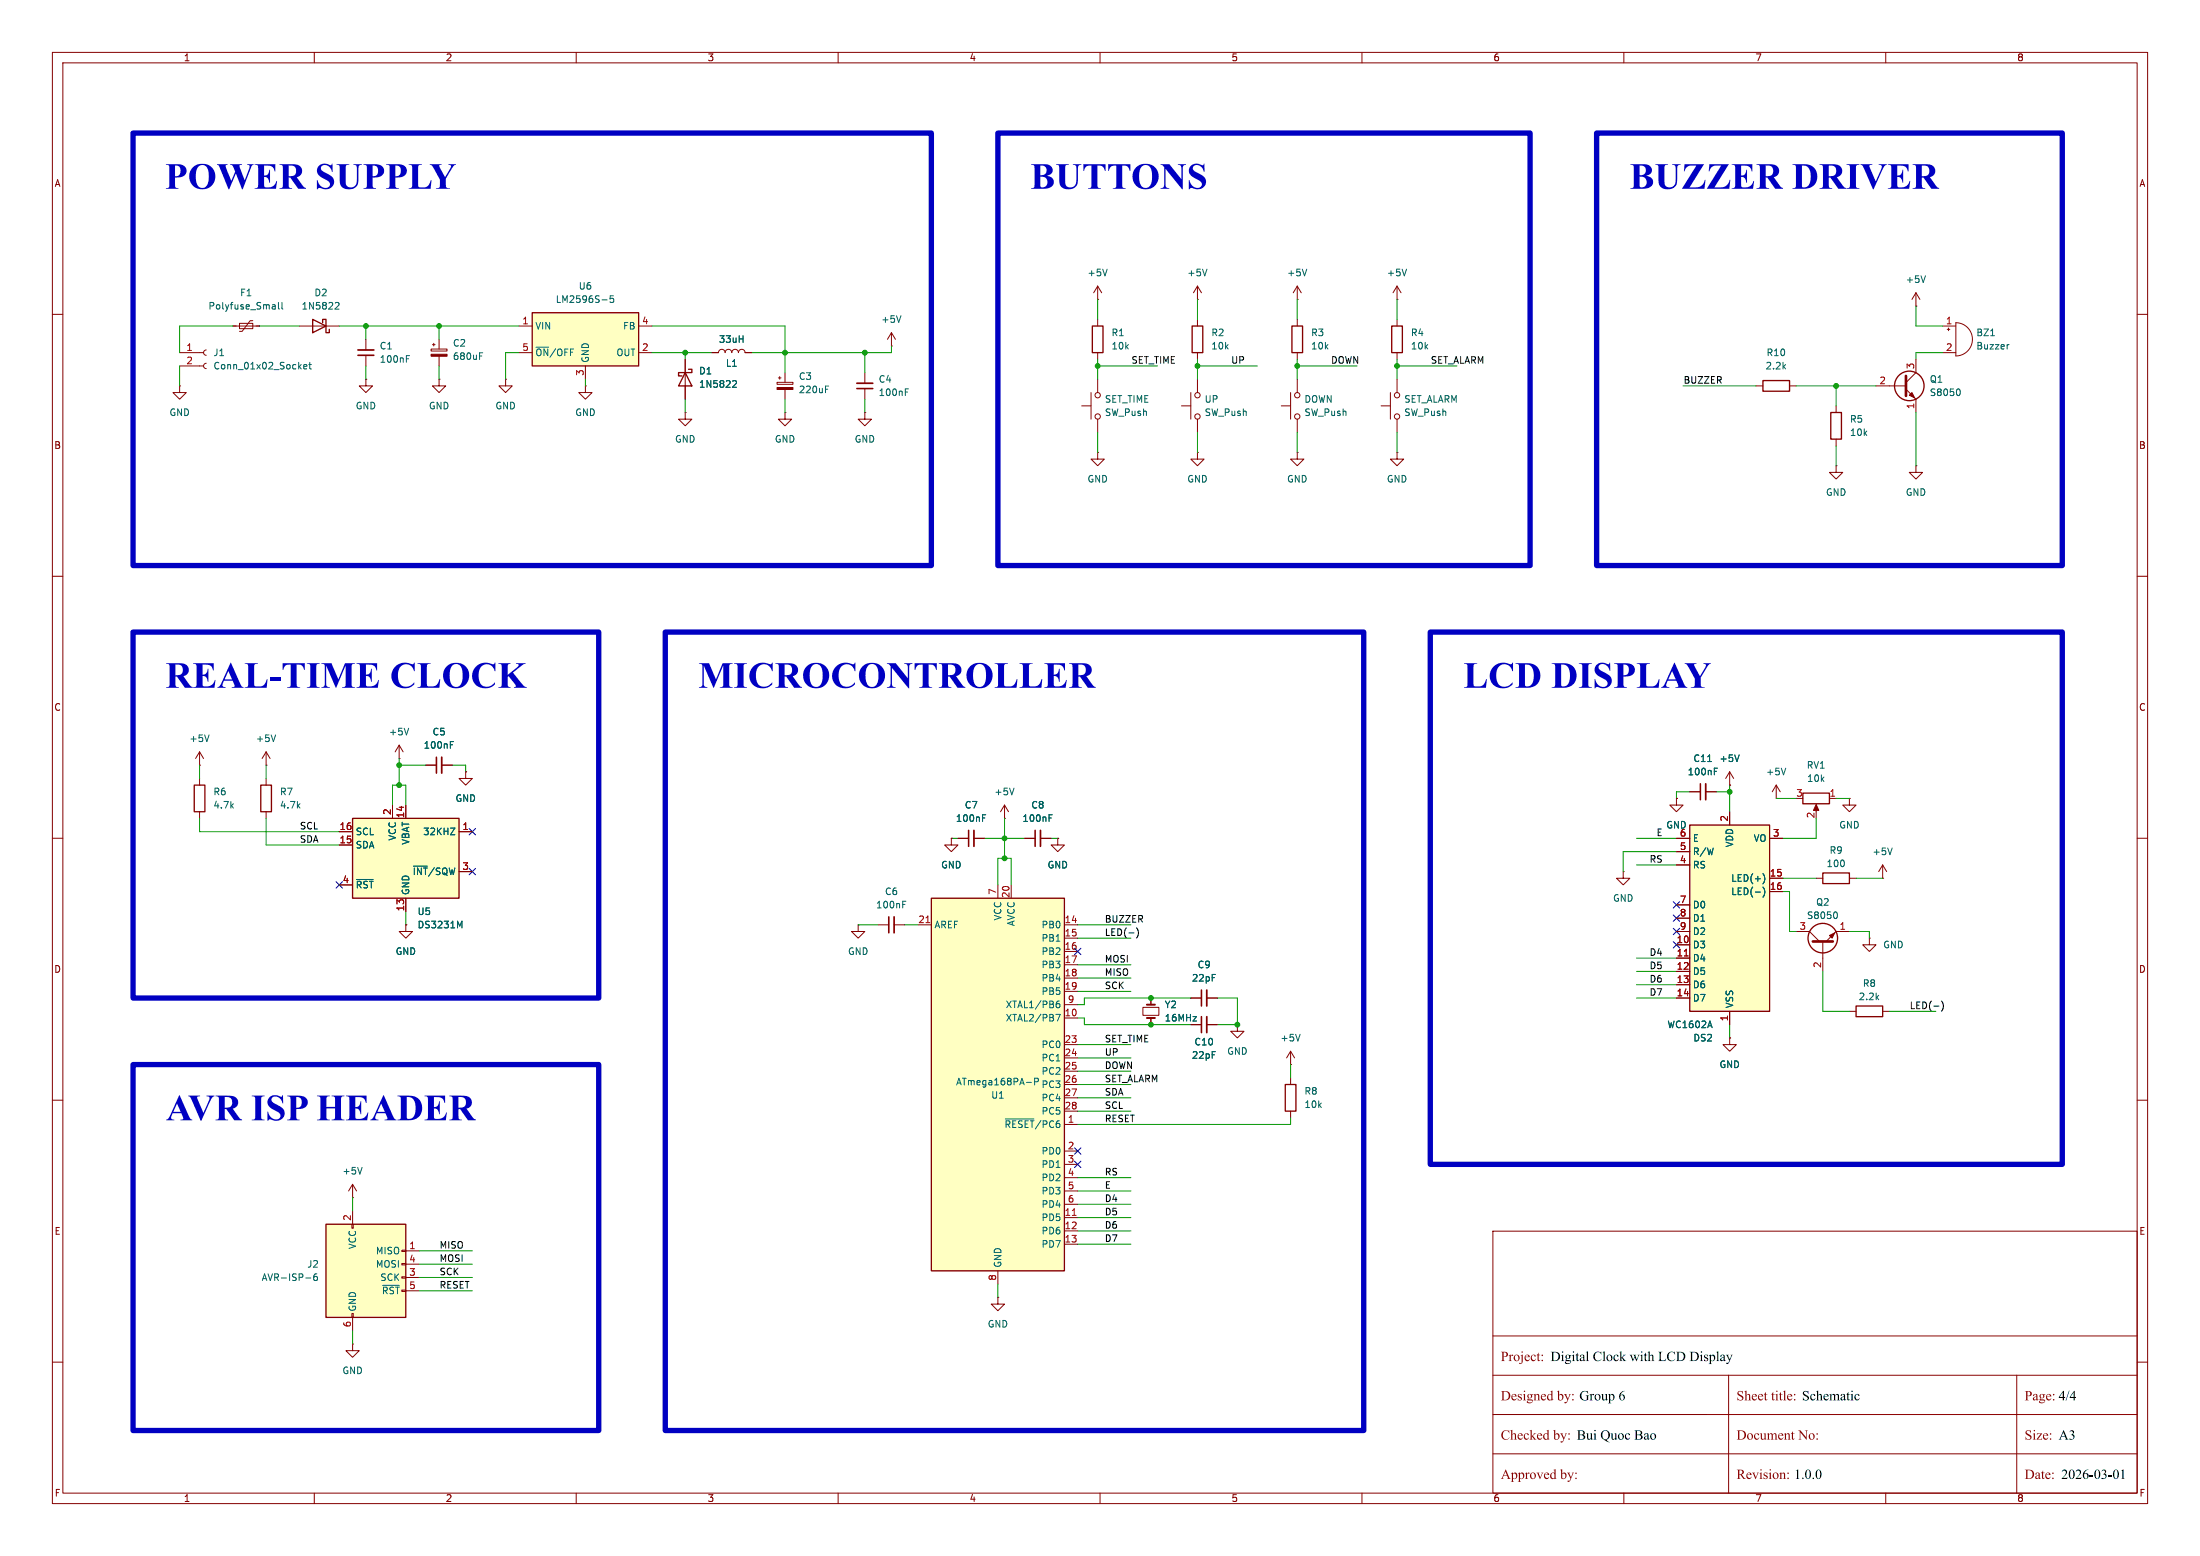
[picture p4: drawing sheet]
<svg xmlns="http://www.w3.org/2000/svg" width="420mm" height="297mm" viewBox="0 0 420 297" stroke-linecap="round" stroke-linejoin="round" font-family="sans-serif">
<g fill="none" stroke="#840000" stroke-width=".19">
<path d="M10 10h400v277h-400zM12 12h396v273h-396zM60 10v2M110 10v2M160 10v2M210 10v2M260 10v2M310 10v2M360 10v2M10 60h2M69.8 72.4v1.3h1.3l-1.3 1.2-1.2-1.2h1.2M69.8 72.4h.1"/>
<path d="M170.2 66h.1M170.2 63.5l-.8 1.3M170.2 63.5l.7 1.3M170.2 63.5v2.5M263.7 77.5h1.7M265.4 74.9v5.1M266.7 72.4v2.5M408 60h2M266.7 80v2.6M10 110h2M408 110h2M10 160h2"/>
<path d="M320 152.4v1.3h1.3l-1.3 1.2-1.2-1.2h1.2M320 152.4h.1M322.6 151.1h2M325.6 151.1h2.1M408 160h2M227.3 195.6h2.1M230.4 195.6h2M236.2 195.6v1.3h1.3l-1.3 1.2-1.3-1.2h1.3M236.2 195.6h.1M10 210h2M408 210h2M285 235h123v50h-123z"/>
<path d="M285 255h123M10 260h2M285 277.5h123M285 270h123M285 262.5h123M330 262.5v22.5M385 262.5v22.5M408 260h2M60 285v2M110 285v2M160 285v2M210 285v2"/>
<path d="M260 285v2M310 285v2M360 285v2"/>
<circle cx="266.7" cy="75.4" r=".51"/>
<circle cx="266.7" cy="79.5" r=".51"/>
</g>
<path d="M172 60.3l-.4 1.2M326 145.4h.7M327.3 147.2h.4M327.3 146.6h.6" fill="none" stroke="#006464" stroke-width=".19"/>
<path d="M324.6 149.6v3.1M229.4 194.1v3" fill="none" stroke="#840000" stroke-width=".3"/>
<path d="M325.6 149.6v3.1M230.4 194.1v3" fill="none" stroke="#840000" stroke-width=".33"/>
<path d="M101.6 59.7h20.3v10.2h-20.3z" fill="#ffffc2"/>
<path d="M101.6 59.7h20.3v10.2h-20.3z" fill="none" stroke="#840000" stroke-width=".25"/>
<path d="M99.1 62.2h2.5M99.1 67.3h2.5M111.8 69.9v2.5M121.9 62.2h2.6M121.9 67.3h2.6M309.9 166.4v1.2h1.2l-1.2 1.3-1.3-1.3h1.3M309.9 166.4h.1" fill="none" stroke="#840000" stroke-width=".19"/>
<path d="M114.9 57.2h1M117.1 56.5h-.6l-.1 .6 .2-.2 .5 .1 .1 .2-.1 .4-.2 .1-.5-.1" fill="none" stroke="#006464" stroke-width=".19"/>
<path d="M322.6 157.5h15.2v35.5h-15.2z" fill="#ffffc2"/>
<g fill="none" stroke="#840000" stroke-width=".25">
<path d="M130.8 71.1l1.3 2.6h-2.6zM131.4 70.5h.7v.6h-2.6v.7h.7M246.6 62.2h2.1v5.1h-2.1zM265.7 62.2h2v5.1h-2zM336.5 72.6h5.1v2.1h-5.1zM349.5 78.7h2v5.1h-2zM322.6 157.5h15.2v35.5h-15.2zM348 166.6h5.1v2.1h-5.1zM354.3 192h5.1v2.1h-5.1zM245.4 207h2v5.1h-2z"/>
<circle cx="364.5" cy="73.7" r="2.82"/>
<circle cx="348" cy="179.1" r="2.82"/>
</g>
<g fill="none" stroke="#840000" stroke-width=".19">
<path d="M209.5 57.2h.1M209.5 54.6l-.7 1.3M209.5 54.6l.8 1.3M209.5 54.6v2.6M228.6 57.2h.1M228.6 54.6l-.8 1.3M228.6 54.6l.8 1.3M228.6 54.6v2.6M247.6 57.2h.1M247.6 54.6v2.6M247.6 54.6l-.7 1.3M247.6 54.6l.8 1.3"/>
<path d="M266.7 57.2h.1M266.7 54.6v2.6M266.7 54.6l-.8 1.3M266.7 54.6l.8 1.3M365.8 58.4h.1M365.8 55.9l-.8 1.3M365.8 55.9l.7 1.3M365.8 55.9v2.5M34.3 73.7v1.2h1.3l-1.3 1.3-1.3-1.3h1.3M34.3 73.7h.1M83.8 72.4v1.3h1.3l-1.3 1.2-1.3-1.2h1.3M83.8 72.4h.1"/>
<path d="M96.5 72.4v1.3h1.3l-1.3 1.2-1.3-1.2h1.3M96.5 72.4h.1M111.8 73.7v1.2h1.2l-1.2 1.3-1.3-1.3h1.3M111.8 73.7h.1M130.8 78.7v1.3h1.3l-1.3 1.3-1.3-1.3h1.3M130.8 78.7h.1M130.8 68.6v7.6M148.3 73h3.1v.4h-3.1zM148.6 72.1h.5M148.8 71.9v.5M149.9 78.7v1.3h1.2l-1.2 1.3-1.3-1.3h1.3M149.9 78.7h.1"/>
<path d="M149.9 71.1v1.9M149.9 74.3v1.9M165.1 78.7v1.3h1.3l-1.3 1.3-1.3-1.3h1.3M165.1 78.7h.1M165.1 71.1v2.1M165.1 74.2v2M244.6 77.5h1.8M246.4 74.9v5.1M247.6 61v1.2M247.6 67.3v1.3M247.6 72.4v2.5M266.7 61v1.2"/>
<path d="M266.7 67.3v1.3M335.3 73.7h1.2M341.6 73.7h1.3M350.5 77.5v1.2M358.1 73.7h5.8M363.9 74.3l1.9 1.9v2.5M365.8 68.6v2.5l-1.9 1.9M370.8 62.2h2.6M370.8 67.3h2.6M371.7 62.9h.5M372 62.6v.5M373.4 61.6a3.2 3.2 0 0 1 3.1 3.2 3.2 3.2 0 0 1-3.1 3.1z"/>
<path d="M247.6 86.4v1.2h1.3l-1.3 1.3-1.2-1.3h1.2M247.6 86.4h.1M247.6 80v2.6M266.7 86.4v1.2h1.3l-1.3 1.3-1.3-1.3h1.3M266.7 86.4h.1M350.5 88.9v1.3h1.3l-1.3 1.2-1.3-1.2h1.3M350.5 88.9h.1M350.5 83.8v1.3M365.8 88.9v1.3h1.2l-1.2 1.2-1.3-1.2h1.3M365.8 88.9h.1M81.3 146.1h2M84.3 146.1h2.1"/>
<path d="M88.9 147.3v1.3h1.3l-1.3 1.3-1.3-1.3h1.3M88.9 147.3h.1M330.2 154.9v2.6M77.5 176.5v1.3h1.2l-1.2 1.3-1.3-1.3h1.3M77.5 176.5h.1M163.8 176.5v1.3h1.3l-1.3 1.3-1.2-1.3h1.2M163.8 176.5h.1M167.6 176.5h2.1M170.7 176.5h2M181.6 160v1.3h1.3l-1.3 1.3-1.3-1.3h1.3M181.6 160h.1M182.9 160h2"/>
<path d="M185.9 160h2.1M201.9 160v1.3h1.3l-1.3 1.3-1.2-1.3h1.2M201.9 160h.1M320 160h2.6M320 162.6h2.6M320 165.1h2.6M320 172.7h2.6M320 175.3h2.6M320 177.8h2.6M337.8 160h2.6M337.8 167.6h2.6M337.8 170.2h2.6"/>
<path d="M342.9 177.8h2.5l1.9 1.9M346.7 167.6h1.3M348 179.7v5.7M353.1 177.8h-2.6l-1.9 1.9M353.1 167.6h1.2M356.9 179.1v1.2h1.2l-1.2 1.3-1.3-1.3h1.3M356.9 179.1h.1M359.4 167.6h.1M359.4 165.1l-.8 1.3M359.4 165.1l.8 1.3M359.4 165.1v2.5M218.2 192.3h3v1.5h-3z"/>
<path d="M219.7 190.5v1.3M219.7 194.3v1.3M227.3 190.5h2.1M230.4 190.5h2M320 180.3h2.6M320 182.9h2.6M320 185.4h2.6M320 188h2.6M320 190.5h2.6M330.2 193v2.6M353.1 193h1.2M359.4 193h1.3"/>
<path d="M246.4 203.2h.1M246.4 200.7l-.8 1.2M246.4 200.7l.7 1.2M246.4 200.7v2.5M246.4 205.7v1.3M246.4 212.1v1.3"/>
<circle cx="247.7" cy="75.4" r=".51"/>
<circle cx="247.7" cy="79.5" r=".51"/>
</g>
<path d="M321.6 182.5h.7" fill="none" stroke="#a90000" stroke-width=".19"/>
<g fill="none" stroke="#006464" stroke-width=".19">
<path d="M211.4 51.4l-.5 1.2M230.4 51.4l-.4 1.2M249.5 51.4l-.5 1.2M268.5 51.4l-.4 1.2M367.6 52.6l-.4 1.3M140.1 72.7h.4l.1 .3-.8 .9h.8M157.6 74.3h.4M157.6 73.7h.6M172.8 74.8h.5M172.8 74.2h.6M373.9 74.2a.79 .79 0 0 1 0 1.3M380 64.1h.7"/>
<path d="M383.5 65.8h-.2M86 142.2h.4M86 141.5h.6M187.6 156.1h.4M187.6 155.5h.6M172.3 172.6h.5M172.3 172h.6M336.5 166.8a1.46 1.46 0 0 1 0 1.9M336.5 169.3a1.46 1.46 0 0 1 0 1.9M350.5 174.1a.79 .79 0 0 1 0 1.2M361.2 161.9l-.4 1.2M248.2 197.4l-.4 1.3"/>
</g>
<path d="M363.9 71.8v3.8M346.1 179.7h3.8" fill="none" stroke="#840000" stroke-width=".51"/>
<g fill="#840000" stroke="#840000" stroke-width=".19">
<path d="M349.2 178.6l1.1-.5-.5 1z"/>
<path d="M364.5 75.4l.5-.5 .5 1z"/>
<path d="M148.3 74h3.1v.3h-3.1z"/>
</g>
<path d="M163.6 74.2h3M83.3 144.5v3.1M184.9 158.5v3M169.7 175v3.1M229.4 189v3" fill="none" stroke="#840000" stroke-width=".3"/>
<path d="M163.6 73.2h3M84.3 144.5v3.1M185.9 158.5v3M170.7 175v3.1M230.4 189v3" fill="none" stroke="#840000" stroke-width=".33"/>
<path d="M218.9 194.3h1.6M218.9 191.8h1.6" fill="none" stroke="#840000" stroke-width=".38"/>
<path d="M177.8 171.5h25.4v71.1h-25.4z" fill="#ffffc2"/>
<path d="M208.5 62.2h2.1v5.1h-2.1zM37.1 149.9h2v5h-2zM177.8 171.5h25.4v71.1h-25.4z" fill="none" stroke="#840000" stroke-width=".25"/>
<g fill="none" stroke="#840000" stroke-width=".19">
<path d="M209.5 61v1.2M209.5 67.3v1.3M38.1 146.1h.1M38.1 143.5l-.8 1.3M38.1 143.5l.8 1.3M38.1 143.5v2.6M38.1 148.6v1.3M38.1 154.9v1.3M175.3 176.5h2.5M190.5 168.9v2.6M193 168.9v2.6M203.2 176.5h2.5"/>
<path d="M203.2 179.1h2.5M203.2 181.6h2.5M203.2 184.2h2.5M203.2 186.7h2.5M203.2 189.2h2.5M203.2 191.8h2.5M203.2 194.3h2.5M203.2 199.4h2.5M203.2 201.9h2.5M203.2 204.5h2.5M203.2 207h2.5M203.2 209.6h2.5"/>
<path d="M203.2 212.1h2.5M203.2 214.6h2.5M203.2 219.7h2.5M203.2 222.2h2.5M203.2 224.8h2.5M203.2 227.3h2.5M203.2 229.9h2.5M203.2 232.4h2.5M203.2 234.9h2.5M203.2 237.5h2.5M67.3 256.5v1.3h1.3l-1.3 1.3-1.3-1.3h1.3M67.3 256.5h.1"/>
<path d="M190.5 247.6v1.3h1.3l-1.3 1.3-1.3-1.3h1.3M190.5 247.6h.1M190.5 242.6v2.5"/>
</g>
<path d="M176.8 176.1h.7M204.7 232h.7" fill="none" stroke="#a90000" stroke-width=".19"/>
<path d="M39.9 140.3l-.4 1.2M201.6 193.6h.8l-.5 1.3M201.7 191.7l.4-.1 .2 .2-.1 .5h-.3l-.2-.1M202.2 191.1h-.3l-.2 .3M191.9 213.6h5.5M195.9 206.6h1M197.5 206.5l.6-.1 .1-.2v-.3l-.7-.1v1.3" fill="none" stroke="#006464" stroke-width=".19"/>
<path d="M62.2 233.7h15.3v17.8h-15.3z" fill="#ffffc2"/>
<g fill="none" stroke="#840000" stroke-width=".19">
<path d="M206.5 77.5h1.8M208.3 74.9v5.1M209.5 72.4v2.5M225.6 77.5h1.7M227.3 74.9v5.1M228.6 61v1.2M228.6 67.3v1.3M228.6 72.4v2.5M209.5 86.4v1.2h1.3l-1.3 1.3-1.2-1.3h1.2M209.5 86.4h.1M209.5 80v2.6M228.6 86.4v1.2h1.3l-1.3 1.3-1.3-1.3h1.3"/>
<path d="M228.6 86.4h.1M228.6 80v2.6M50.8 146.1h.1M50.8 143.5l-.8 1.3M50.8 143.5l.8 1.3M50.8 143.5v2.6M76.2 144.8h.1M76.2 142.2l-.8 1.3M76.2 142.2l.8 1.3M76.2 142.2v2.6M191.8 156.2h.1M191.8 153.7l-.8 1.2"/>
<path d="M191.8 153.7l.7 1.2M191.8 153.7v2.5M339.1 152.4h.1M339.1 149.9l-.8 1.2M339.1 149.9l.8 1.2M339.1 149.9v2.5M195.6 160h2M198.6 160h2.1M330.2 198.1v1.3h1.3l-1.3 1.3-1.3-1.3h1.3M330.2 198.1h.1M67.2 233.7h.2v.7h-.2zM67.3 228.6h.1"/>
<path d="M67.3 226.1v2.5M67.3 231.1v2.6M67.3 226.1l-.8 1.2M67.3 226.1l.8 1.2M76.7 238.6h.8v.3h-.8zM77.5 238.8h2.5M67.2 250.7h.2v.8h-.2zM67.3 251.5v2.5M76.7 241.2h.8v.2h-.8zM76.7 243.7h.8v.3h-.8zM77.5 241.3h2.5M77.5 243.8h2.5"/>
<path d="M77.5 246.4h2.5"/>
<circle cx="209.6" cy="75.4" r=".51"/>
<circle cx="209.6" cy="79.5" r=".51"/>
<circle cx="228.6" cy="75.4" r=".51"/>
<circle cx="228.6" cy="79.5" r=".51"/>
</g>
<path d="M227.6 62.2h2v5.1h-2zM62.2 233.7h15.3v17.8h-15.3z" fill="none" stroke="#840000" stroke-width=".25"/>
<path d="M78 139l-.4 1.3M52.6 140.3l-.4 1.2M193.6 150.4l-.4 1.3M200.3 156.1h.4M200.3 155.5h.6M340.9 146.6l-.4 1.3M69.1 222.8l-.4 1.3M58.4 243.9h.9M60.5 243.1l-.4 .1a.86 .86 0 0 0 0 1.2l.4-.1 .1-.4-.2-.3h-.3l-.2 .3M73 245.3h3.2" fill="none" stroke="#006464" stroke-width=".19"/>
<path d="M197.6 158.5v3" fill="none" stroke="#840000" stroke-width=".3"/>
<path d="M198.6 158.5v3" fill="none" stroke="#840000" stroke-width=".33"/>
<path d="M67.3 156.2h20.3v15.3h-20.3z" fill="#ffffc2"/>
<path d="M59.7 61l2.5 1.2-2.5 1.3zM61.6 61.6v-.6h.6v2.5h.7v-.6M49.8 149.9h2v5h-2zM67.3 156.2h20.3v15.3h-20.3zM344.2 151.4h5v2h-5z" fill="none" stroke="#840000" stroke-width=".25"/>
<g fill="none" stroke="#840000" stroke-width=".19">
<path d="M34.3 67.3h4.6M34.3 69.9h4.6M39.4 66.8l-.4 .2-.1 .3 .1 .4 .4 .1M39.4 69.3l-.4 .2-.1 .4 .1 .3 .4 .2M44.4 62.2h5.1M45.7 61.7h2.6v1h-2.6zM48.3 61.2h-.5l-1.6 2h-.5M57.1 62.2h7.7M69.8 64.8v2M69.8 67.8v2.1M82.3 66.6h3v.4h-3zM82.5 65.8h.6"/>
<path d="M82.8 65.5v.5M83.8 64.8v1.8M83.8 68v1.9M135.9 67.3h1.3a.64 .64 0 0 1 .6-.6 .64 .64 0 0 1 .6 .6 .64 .64 0 0 1 .7-.6 .64 .64 0 0 1 .6 .6 .64 .64 0 0 1 .6-.6 .64 .64 0 0 1 .7 .6 .64 .64 0 0 1 .6-.6 .64 .64 0 0 1 .6 .6h1.3M50.8 148.6v1.3M50.8 154.9v1.3M64.8 158.8h2.5M74.9 153.7v2.5M77.5 153.7v2.5M87.6 158.8h2.6M330.2 149.9h.1M330.2 147.3l-.8 1.3"/>
<path d="M330.2 147.3l.8 1.3M330.2 147.3v2.6M346.7 153.9v1M349.2 152.4h1.3M353.1 152.4v1.3h1.2l-1.2 1.2-1.3-1.2h1.3M353.1 152.4h.1M64.8 161.3h2.5M64.8 168.9h2.5M77.5 171.5v2.5M87.6 166.4h2.6"/>
</g>
<g fill="none" stroke="#006464" stroke-width=".19">
<path d="M52.4 58.2l.2 .1v.7M52.6 58.9l-.5 .1M52.6 58.5h-.5M53.2 57.7v1.1l.1 .2M53.8 57.7v1.1l.2 .2M64.2 57.7l.4 .1 .1 .3-.8 .9h.8M58 70l.6-.1-.1-.3h-.3l-.2 .2v.6h.5M59 69.6h.4M59.1 69.2v1l.3 .2M77.6 68.5h.4M77.6 67.9h.6M91.6 67.9h.4"/>
<path d="M91.6 67.3h.6M86 158.1h.8l-.8 1.2h.8M332 144.1l-.4 1.3M68 167.9h3.2M87.8 176.7l.4-.9v1.3"/>
</g>
<path d="M68.3 67.8h3.1" fill="none" stroke="#840000" stroke-width=".3"/>
<path d="M68.3 66.8h3.1" fill="none" stroke="#840000" stroke-width=".33"/>
<g fill="#840000" stroke="#840000" stroke-width=".19">
<path d="M82.3 67.6h3v.4h-3z"/>
<path d="M346.7 153.5l.5 1.2h-1z"/>
</g>
<path d="M217 177.1a1.46 1.46 0 0 1 0 1.9M370.6 191.1a1.46 1.46 0 0 1 0 1.9" fill="none" stroke="#0f0f0f" stroke-width=".19"/>
<g fill="none" stroke="#009600" stroke-width=".19">
<path d="M209.5 57.2v3.8M228.6 57.2v3.8M247.6 57.2v3.8M266.7 57.2v3.8M365.8 58.4v3.8h5M34.3 69.9v3.8M44.4 62.2h-10.1v5.1M49.5 62.2h7.6M64.8 62.2h34.3M69.8 62.2v2.6M69.8 69.9v2.5M83.8 62.2v2.6"/>
<path d="M83.8 69.9v2.5M99.1 67.3h-2.6v5.1M111.8 72.4v1.3M124.5 62.2h25.4v8.9M124.5 67.3h11.4M130.8 67.3v1.3M130.8 76.2v2.5M149.9 76.2v2.5M165.1 67.3v3.8M165.1 76.2v2.5M170.2 66v1.3h-26.7M209.5 69.9h11.5"/>
<path d="M209.5 68.6v3.8M228.6 69.9h11.4M228.6 68.6v3.8M247.6 68.6v3.8M247.6 69.9h11.5M266.7 68.6v3.8M266.7 69.9h11.4M321.3 73.7h14M342.9 73.7h15.2M350.5 73.7v3.8M365.8 78.7v10.2M370.8 67.3h-5v1.3"/>
<path d="M209.5 82.6v3.8M228.6 82.6v3.8M247.6 82.6v3.8M266.7 82.6v3.8M350.5 85.1v3.8M38.1 146.1v2.5M38.1 156.2v2.6h26.7M50.8 146.1v2.5M50.8 156.2v5.1h14M74.9 153.7v-3.8h2.6v3.8M76.2 146.1h5.1M76.2 144.8v5.1"/>
<path d="M86.4 146.1h2.5v1.2M191.8 156.2v7.6M322.6 151.1h-2.6v1.3M327.7 151.1h2.5M330.2 149.9v5M339.1 152.4h3.8M346.7 156.2v3.8h-6.3M350.5 152.4h2.6M77.5 174v2.5M163.8 176.5h3.8M172.7 176.5h2.6M181.6 160h1.3"/>
<path d="M188 160h7.6M190.5 168.9v-5.1h2.5v5.1M200.7 160h1.2M205.7 176.5h10.2M205.7 179.1h10.2M312.4 160h7.6M312.4 165.1h7.6M320 162.6h-10.1v3.8M340.4 170.2h1.2v7.6h1.3M340.4 167.6h6.3M353.1 177.8h3.8v1.3M354.3 167.6h5.1"/>
<path d="M205.7 199.4h10.2M205.7 194.3h1.3v1.3h20.3M205.7 189.2h10.2M205.7 186.7h10.2M205.7 184.2h10.2M227.3 190.5h-20.3v1.3h-1.3M232.4 190.5h3.8v5.1h-3.8M312.4 190.5h7.6M312.4 188h7.6M312.4 182.9h7.6M312.4 185.4h7.6M330.2 195.6v2.5"/>
<path d="M348 185.4v7.6h5.1M360.7 193h8.9M205.7 204.5h10.2M205.7 201.9h10.2M205.7 212.1h10.2M205.7 209.6h10.2M205.7 207h10.2M246.4 213.4v1.2h-40.7M246.4 203.2v2.5M67.3 228.6v2.5M80 238.8h10.2M205.7 224.8h10.2"/>
<path d="M205.7 227.3h10.2M205.7 237.5h10.2M205.7 229.9h10.2M205.7 234.9h10.2M205.7 232.4h10.2M67.3 254v2.5M80 243.8h10.2M80 246.4h10.2M80 241.3h10.2M190.5 245.1v2.5"/>
</g>
<g fill="none" stroke="#000084" stroke-width=".19">
<path d="M89.6 158.1l1.2 1.3M90.8 158.1l-1.2 1.3M64.2 168.3l1.2 1.2M65.4 168.3l-1.2 1.2M89.6 165.8l1.2 1.2M90.8 165.8l-1.2 1.2M319.4 172.1l1.2 1.2M319.4 174.7l1.2 1.2M319.4 177.2l1.2 1.2M319.4 179.7l1.2 1.2M320.6 172.1l-1.2 1.2M320.6 174.7l-1.2 1.2"/>
<path d="M320.6 177.2l-1.2 1.2M320.6 179.7l-1.2 1.2M205.1 181l1.2 1.2M206.3 181l-1.2 1.2M205.1 219.1l1.2 1.2M206.3 219.1l-1.2 1.2M205.1 221.6l1.2 1.3M206.3 221.6l-1.2 1.3"/>
</g>
<path d="M204.1 126.6h2.8a1.26 1.26 0 0 1 1.5 1 1.26 1.26 0 0 1-1 1.5l1.1 1.6 .3 .3 .4 .1v.2h-1.5l-1.5-2.2h-.3v1.7l.1 .2 .5 .2v.1h-2.4v-.1l.6-.3 .1-2h1.1a1.09 1.09 0 0 0 1.4-1 1.09 1.09 0 0 0-1.4-1.1v2.1h-1.1l-.1-2-.6-.2z" fill="#0000c2"/>
<path d="M25.4 25.4h152.4v82.6h-152.4zM190.5 25.4h101.6v82.6h-101.6zM304.8 25.4h88.9v82.6h-88.9zM25.4 120.7h88.9v69.8h-88.9zM127 120.7h133.3v152.3h-133.3zM273 120.7h120.7v101.5h-120.7zM25.4 203.2h88.9v69.8h-88.9z" fill="none" stroke="#0000c2" stroke-width="1"/>
<g fill="none" stroke="#006464" stroke-width=".19">
<path d="M140.1 72.7h.4l.1 .3-.8 .9h.8M86 142.2h.4M86 141.5h.6M86 158.1h.8l-.8 1.2h.8M187.6 156.1h.4M187.6 155.5h.6M200.3 156.1h.4M200.3 155.5h.6M326 145.4h.7M327.3 147.2h.4M327.3 146.6h.6M332 144.1l-.4 1.3"/>
<path d="M68 167.9h3.2M87.8 176.7l.4-.9v1.3M336.5 166.8a1.46 1.46 0 0 1 0 1.9M336.5 169.3a1.46 1.46 0 0 1 0 1.9"/>
</g>
<g fill="none" stroke="#840000" stroke-width=".19">
<path d="M130.8 68.6v2.5M130.8 73.7v2.5M135.9 67.3h1.3M142.2 67.3h1.3M64.8 158.8h2.5M74.9 153.7v2.5M77.5 153.7v2.5M81.3 146.1h2M84.3 146.1h2.1M87.6 158.8h2.6M88.9 147.3h.1M320 152.4h.1"/>
<path d="M322.6 151.1h2M325.6 151.1h2.1M330.2 149.9h.1M330.2 154.9v2.6M64.8 161.3h2.5M64.8 168.9h2.5M77.5 176.5h.1M77.5 171.5v2.5M87.6 166.4h2.6M181.6 160h.1M182.9 160h2M185.9 160h2.1"/>
<path d="M195.6 160h2M198.6 160h2.1M201.9 160h.1M320 160h2.6M320 162.6h2.6M320 165.1h2.6M320 172.7h2.6M320 175.3h2.6M320 177.8h2.6M337.8 160h2.6M337.8 167.6h2.6M337.8 170.2h2.6"/>
<path d="M219.7 190.5v1.3M219.7 194.3v1.3M227.3 195.6h2.1M227.3 190.5h2.1M230.4 195.6h2M230.4 190.5h2M320 190.5h2.6M320 180.3h2.6M320 182.9h2.6M320 185.4h2.6M320 188h2.6M330.2 198.1h.1"/>
<path d="M330.2 193v2.6"/>
</g>
<path d="M321.6 182.5h.7" fill="none" stroke="#a90000" stroke-width=".19"/>
<g fill="#009600" stroke="#009600" stroke-width=".19">
<circle cx="266.7" cy="69.9" r=".46"/>
<circle cx="350.5" cy="73.7" r=".46"/>
<circle cx="247.6" cy="69.9" r=".46"/>
<circle cx="209.5" cy="69.9" r=".46"/>
<circle cx="228.6" cy="69.9" r=".46"/>
<circle cx="236.2" cy="195.6" r=".46"/>
<circle cx="191.8" cy="160" r=".46"/>
<circle cx="219.7" cy="195.6" r=".46"/>
<circle cx="219.7" cy="190.5" r=".46"/>
<circle cx="330.2" cy="151.1" r=".46"/>
<circle cx="130.8" cy="67.3" r=".46"/>
<circle cx="191.8" cy="163.8" r=".46"/>
<circle cx="149.9" cy="67.3" r=".46"/>
<circle cx="165.1" cy="67.3" r=".46"/>
<circle cx="76.2" cy="149.9" r=".46"/>
<circle cx="76.2" cy="146.1" r=".46"/>
<circle cx="69.8" cy="62.2" r=".46"/>
<circle cx="83.8" cy="62.2" r=".46"/>
</g>
<g font-size="7.1" fill="#0000c2">
<text x="31.5" y="37.9">POWER SUPPLY</text>
<text x="196.7" y="37.9">BUTTONS</text>
<text x="311.1" y="37.9">BUZZER DRIVER</text>
<text x="31.6" y="133.1">REAL-TIME CLOCK</text>
<text x="133.3" y="133.1">MICROCONTROLLER</text>
<text x="279.4" y="133.1">LCD DISPLAY</text>
<text x="31.7" y="215.7">AVR ISPHEADER</text>
</g>
<g font-size="2.7">
<text x="286.5" y="260.5">Project: Digital Clockwith LCD Display</text>
<text x="286.5" y="268">Designedby: Group6</text>
<text x="331.5" y="268">Sheettitle: Schematic</text>
<text x="386.5" y="268">Page:4/4</text>
<text x="286.5" y="275.5">Checkedby: Bui QuocBao</text>
<text x="386.5" y="275.5">Size: A3</text>
<text x="331.5" y="283">Revision:1.0.0</text>
<text x="386.5" y="283">Date: 2026-03-01</text>
</g>
<g font-size="2.7" fill="#840000">
<text x="331.5" y="275.5">DocumentNo:</text>
<text x="286.5" y="283">Approvedby:</text>
</g>
<g font-size="1.8" fill="#840000">
<text x="35" y="11.9">1</text>
<text x="85" y="11.9">2</text>
<text x="135" y="11.9">3</text>
<text x="185" y="11.9">4</text>
<text x="235" y="11.9">5</text>
<text x="285" y="11.9">6</text>
<text x="335" y="11.9">7</text>
<text x="385" y="11.9">8</text>
<text x="10.3" y="35.9">A</text>
<text x="408.3" y="35.9">A</text>
<text x="10.3" y="85.9">B</text>
<text x="408.2" y="85.9">B</text>
<text x="10.3" y="135.9">C</text>
<text x="408.2" y="135.9">C</text>
<text x="10.3" y="185.9">D</text>
<text x="408.2" y="185.9">D</text>
<text x="10.3" y="235.9">E</text>
<text x="408.3" y="235.9">E</text>
<text x="10.3" y="285.9">F</text>
<text x="35" y="286.9">1</text>
<text x="85" y="286.9">2</text>
<text x="135" y="286.9">3</text>
<text x="185" y="286.9">4</text>
<text x="235" y="286.9">5</text>
<text x="285" y="286.9">6</text>
<text x="335" y="286.9">7</text>
<text x="385" y="286.9">8</text>
<text x="408.3" y="285.9">F</text>
</g>
<g font-size="1.8" fill="#006464">
<text x="207.5" y="52.9">+5V</text>
<text x="226.6" y="52.9">+5V</text>
<text x="245.6" y="52.9">+5V</text>
<text x="264.7" y="52.9">+5V</text>
<text x="39.7" y="59.3">Polyfuse_Small</text>
<text x="45.7" y="56.7">F1</text>
<text x="57.5" y="59.3">1N5822</text>
<text x="59.9" y="56.7">D2</text>
<text x="106" y="58">LM2596S-5</text>
<text x="110.4" y="55.5">U6</text>
<text x="363.7" y="54.2">+5V</text>
<text x="102.1" y="63.1">VIN</text>
<text x="118.9" y="63.1">FB</text>
<text x="137.1" y="65.6">33uH</text>
<text x="168.1" y="61.8">+5V</text>
<text x="212.1" y="64.4">R1</text>
<text x="231.1" y="64.4">R2</text>
<text x="250.2" y="64.4">R3</text>
<text x="269.2" y="64.4">R4</text>
<text x="377.2" y="64.4">BZ1</text>
<text x="40.6" y="68.2">J1</text>
<text x="40.6" y="70.7">Conn_01x02_Socket</text>
<text x="72.4" y="66.9">C1</text>
<text x="72.4" y="69.4">100nF</text>
<text x="86.4" y="66.4">C2</text>
<text x="86.4" y="68.9">680uF</text>
<text x="102.1" y="68.2">~{ON}/OFF</text>
<text x="112.6" y="69.3" transform="rotate(-90 112.6 69.3)">GND</text>
<text x="117.6" y="68.2">OUT</text>
<text x="133.4" y="71.7">D1</text>
<text x="138.5" y="70.2">L1</text>
<text x="212.1" y="66.9">10k</text>
<text x="231.1" y="66.9">10k</text>
<text x="250.2" y="66.9">10k</text>
<text x="269.2" y="66.9">10k</text>
<text x="337" y="70.7">2.2k</text>
<text x="337.1" y="68.2">R10</text>
<text x="377.2" y="66.9">Buzzer</text>
<text x="133.4" y="74.2">1N5822</text>
<text x="152.4" y="72.7">C3</text>
<text x="152.4" y="75.2">220uF</text>
<text x="167.6" y="73.2">C4</text>
<text x="167.6" y="75.8">100nF</text>
<text x="210.8" y="77.1">SET_TIME</text>
<text x="229.9" y="77.1">UP</text>
<text x="248.9" y="77.1">DOWN</text>
<text x="268" y="77.1">SET_ALARM</text>
<text x="368.3" y="75.8">S8050</text>
<text x="368.3" y="73.3">Q1</text>
<text x="32.3" y="79.6">GND</text>
<text x="67.8" y="78.3">GND</text>
<text x="81.8" y="78.3">GND</text>
<text x="94.5" y="78.3">GND</text>
<text x="109.7" y="79.6">GND</text>
<text x="210.8" y="79.6">SW_Push</text>
<text x="229.9" y="79.6">SW_Push</text>
<text x="248.9" y="79.6">SW_Push</text>
<text x="268" y="79.6">SW_Push</text>
<text x="353.1" y="80.9">R5</text>
<text x="353.1" y="83.4">10k</text>
<text x="128.8" y="84.7">GND</text>
<text x="147.8" y="84.7">GND</text>
<text x="163.1" y="84.7">GND</text>
<text x="207.5" y="92.3">GND</text>
<text x="226.6" y="92.3">GND</text>
<text x="245.6" y="92.3">GND</text>
<text x="264.7" y="92.3">GND</text>
<text x="348.5" y="94.8">GND</text>
<text x="363.7" y="94.8">GND</text>
<text x="36.1" y="141.8">+5V</text>
<text x="48.8" y="141.8">+5V</text>
<text x="74.2" y="140.6">+5V</text>
<text x="80.8" y="143.1">100nF</text>
<text x="82.5" y="140.6">C5</text>
<text x="322.1" y="148.2">100nF</text>
<text x="323.2" y="145.6">C11</text>
<text x="328.2" y="145.6">+5V</text>
<text x="337.1" y="148.2">+5V</text>
<text x="344.8" y="146.9">RV1</text>
<text x="344.9" y="149.5">10k</text>
<text x="40.6" y="152">R6</text>
<text x="40.6" y="154.5">4.7k</text>
<text x="53.3" y="152">R7</text>
<text x="53.3" y="154.5">4.7k</text>
<text x="86.9" y="153.3">GND</text>
<text x="184.1" y="154.5">C7</text>
<text x="189.7" y="152">+5V</text>
<text x="196.8" y="154.5">C8</text>
<text x="67.8" y="159.6">SCL</text>
<text x="75.8" y="160.5" transform="rotate(-90 75.8 160.5)">VCC</text>
<text x="78.3" y="161.3" transform="rotate(-90 78.3 161.3)">VBAT</text>
<text x="80.7" y="159.6">32KHZ</text>
<text x="182.4" y="157.1">100nF</text>
<text x="195.1" y="157.1">100nF</text>
<text x="318" y="158.3">GND</text>
<text x="323.1" y="160.9">E</text>
<text x="331.1" y="161.8" transform="rotate(-90 331.1 161.8)">VDD</text>
<text x="334.7" y="160.9">VO</text>
<text x="351" y="158.3">GND</text>
<text x="67.8" y="162.2">SDA</text>
<text x="78.7" y="167.2">~{INT}/SQW</text>
<text x="179.6" y="166">GND</text>
<text x="199.9" y="166">GND</text>
<text x="323.1" y="163.4">R/W</text>
<text x="323.1" y="166">RS</text>
<text x="348.6" y="165.7">100</text>
<text x="349.2" y="163.2">R9</text>
<text x="357.4" y="163.4">+5V</text>
<text x="67.8" y="169.8">~{RST}</text>
<text x="78.3" y="170.9" transform="rotate(-90 78.3 170.9)">GND</text>
<text x="167.2" y="173.6">100nF</text>
<text x="168.8" y="171">C6</text>
<text x="307.8" y="172.3">GND</text>
<text x="323.1" y="173.6">D0</text>
<text x="330.4" y="168.5">LED(+)</text>
<text x="330.4" y="171">LED(-)</text>
<text x="346.6" y="173.1">Q2</text>
<text x="79.6" y="177.4">DS3231M</text>
<text x="79.6" y="174.9">U5</text>
<text x="178.3" y="177.4">AREF</text>
<text x="191.4" y="175.8" transform="rotate(-90 191.4 175.8)">VCC</text>
<text x="193.9" y="176.9" transform="rotate(-90 193.9 176.9)">AVCC</text>
<text x="198.7" y="177.4">PB0</text>
<text x="198.7" y="179.9">PB1</text>
<text x="323.1" y="176.1">D1</text>
<text x="323.1" y="178.7">D2</text>
<text x="344.9" y="175.6">S8050</text>
<text x="75.4" y="182.5">GND</text>
<text x="161.8" y="182.5">GND</text>
<text x="198.7" y="182.5">PB2</text>
<text x="198.7" y="185">PB3</text>
<text x="228.5" y="185">C9</text>
<text x="323.1" y="181.2">D3</text>
<text x="323.1" y="183.7">D4</text>
<text x="359.4" y="181.2">GND</text>
<text x="198.7" y="187.6">PB4</text>
<text x="198.7" y="190.1">PB5</text>
<text x="227.4" y="187.6">22pF</text>
<text x="323.1" y="186.3">D5</text>
<text x="323.1" y="188.8">D6</text>
<text x="323.1" y="191.4">D7</text>
<text x="354.7" y="191.1">2.2k</text>
<text x="355.5" y="188.6">R8</text>
<text x="191.9" y="192.6">XTAL1/PB6</text>
<text x="191.9" y="195.2">XTAL2/PB7</text>
<text x="222.3" y="192.6">Y2</text>
<text x="222.3" y="195.2">16MHz</text>
<text x="318.2" y="196.4">WC1602A</text>
<text x="331.1" y="192.5" transform="rotate(-90 331.1 192.5)">VSS</text>
<text x="198.7" y="200.3">PC0</text>
<text x="198.7" y="202.8">PC1</text>
<text x="227.4" y="202.3">22pF</text>
<text x="227.9" y="199.7">C10</text>
<text x="234.2" y="201.5">GND</text>
<text x="244.3" y="199">+5V</text>
<text x="323.2" y="199">DS2</text>
<text x="182.4" y="207.4">ATmega168PA-P</text>
<text x="189.1" y="209.9">U1</text>
<text x="198.7" y="205.3">PC2</text>
<text x="198.7" y="207.9">PC3</text>
<text x="248.9" y="209.1">R8</text>
<text x="328.2" y="204.1">GND</text>
<text x="191.7" y="215.5">~{RESET}/PC6</text>
<text x="198.7" y="210.4">PC4</text>
<text x="198.7" y="213">PC5</text>
<text x="248.9" y="211.7">10k</text>
<text x="198.7" y="220.6">PD0</text>
<text x="65.3" y="224.4">+5V</text>
<text x="198.7" y="223.1">PD1</text>
<text x="198.7" y="225.7">PD2</text>
<text x="198.7" y="228.2">PD3</text>
<text x="198.7" y="230.7">PD4</text>
<text x="198.7" y="233.3">PD5</text>
<text x="68.2" y="238.5" transform="rotate(-90 68.2 238.5)">VCC</text>
<text x="71.7" y="239.6">MISO</text>
<text x="198.7" y="235.8">PD6</text>
<text x="198.7" y="238.4">PD7</text>
<text x="49.9" y="244.7">AVR-ISP-6</text>
<text x="58.6" y="242.2">J2</text>
<text x="71.7" y="242.2">MOSI</text>
<text x="72.5" y="244.7">SCK</text>
<text x="191.4" y="242.1" transform="rotate(-90 191.4 242.1)">GND</text>
<text x="68.2" y="250.4" transform="rotate(-90 68.2 250.4)">GND</text>
<text x="72.8" y="247.2">~{RST}</text>
<text x="188.5" y="253.6">GND</text>
<text x="65.3" y="262.5">GND</text>
</g>
<g font-size="1.8" fill="#a90000">
<text x="99.6" y="62">1</text>
<text x="122.5" y="62">4</text>
<text x="371.4" y="62">1</text>
<text x="35.5" y="67.1">1</text>
<text x="35.5" y="69.6">2</text>
<text x="99.6" y="67.1">5</text>
<text x="111.5" y="71.8" transform="rotate(-90 111.5 71.8)">3</text>
<text x="122.5" y="67.1">2</text>
<text x="365.5" y="70.6" transform="rotate(-90 365.5 70.6)">3</text>
<text x="371.4" y="67.1">2</text>
<text x="358.7" y="73.4">2</text>
<text x="365.5" y="78.2" transform="rotate(-90 365.5 78.2)">1</text>
<text x="74.7" y="155.6" transform="rotate(-90 74.7 155.6)">2</text>
<text x="342.8" y="152.1">3</text>
<text x="349.2" y="152.1">1</text>
<text x="64.7" y="158.5">16</text>
<text x="64.7" y="161">15</text>
<text x="77.2" y="156.3" transform="rotate(-90 77.2 156.3)">14</text>
<text x="88.2" y="158.5">1</text>
<text x="320.6" y="159.8">6</text>
<text x="329.9" y="156.9" transform="rotate(-90 329.9 156.9)">2</text>
<text x="338.4" y="159.8">3</text>
<text x="346.5" y="156.3" transform="rotate(-90 346.5 156.3)">2</text>
<text x="88.2" y="166.1">3</text>
<text x="320.6" y="162.3">5</text>
<text x="320.6" y="164.8">4</text>
<text x="337.8" y="167.4">15</text>
<text x="65.3" y="168.7">4</text>
<text x="190.2" y="170.9" transform="rotate(-90 190.2 170.9)">7</text>
<text x="192.8" y="171.5" transform="rotate(-90 192.8 171.5)">20</text>
<text x="320.6" y="172.5">7</text>
<text x="337.8" y="169.9">16</text>
<text x="77.2" y="174" transform="rotate(-90 77.2 174)">13</text>
<text x="175.2" y="176.3">21</text>
<text x="203.2" y="176.3">14</text>
<text x="203.2" y="178.8">15</text>
<text x="320.6" y="175">8</text>
<text x="320.6" y="177.5">9</text>
<text x="343.5" y="177.5">3</text>
<text x="351.1" y="177.5">1</text>
<text x="203.2" y="181.4">16</text>
<text x="203.2" y="183.9">17</text>
<text x="320" y="180.1">10</text>
<text x="320" y="182.6">11</text>
<text x="320" y="185.2">12</text>
<text x="347.7" y="184.9" transform="rotate(-90 347.7 184.9)">2</text>
<text x="203.2" y="186.4">18</text>
<text x="203.2" y="189">19</text>
<text x="203.8" y="191.5">9</text>
<text x="320" y="187.7">13</text>
<text x="320" y="190.2">14</text>
<text x="203.2" y="194.1">10</text>
<text x="329.9" y="195" transform="rotate(-90 329.9 195)">1</text>
<text x="203.2" y="199.1">23</text>
<text x="203.2" y="201.7">24</text>
<text x="203.2" y="204.2">25</text>
<text x="203.2" y="206.8">26</text>
<text x="203.2" y="209.3">27</text>
<text x="203.2" y="211.8">28</text>
<text x="203.8" y="214.4">1</text>
<text x="203.8" y="219.5">2</text>
<text x="203.8" y="222">3</text>
<text x="203.8" y="224.5">4</text>
<text x="203.8" y="227.1">5</text>
<text x="67.1" y="233.1" transform="rotate(-90 67.1 233.1)">2</text>
<text x="203.2" y="232.2">11</text>
<text x="203.8" y="229.6">6</text>
<text x="78" y="238.5">1</text>
<text x="203.2" y="234.7">12</text>
<text x="203.2" y="237.2">13</text>
<text x="78" y="241">4</text>
<text x="78" y="243.6">3</text>
<text x="190.2" y="244.5" transform="rotate(-90 190.2 244.5)">8</text>
<text x="78" y="246.1">5</text>
<text x="67.1" y="253.4" transform="rotate(-90 67.1 253.4)">6</text>
</g>
<g font-size="1.8" fill="#0f0f0f">
<text x="215.9" y="69.5">SET_TIME</text>
<text x="234.9" y="69.5">UP</text>
<text x="254" y="69.5">DOWN</text>
<text x="273" y="69.5">SET_ALARM</text>
<text x="321.3" y="73.3">BUZZER</text>
<text x="57.1" y="158.4">SCL</text>
<text x="57.1" y="160.9">SDA</text>
<text x="316.1" y="159.7">E</text>
<text x="314.8" y="164.8">RS</text>
<text x="210.8" y="176.2">BUZZER</text>
<text x="210.8" y="178.7">LED(-)</text>
<text x="210.8" y="183.8">MOSI</text>
<text x="314.8" y="182.5">D4</text>
<text x="314.8" y="185.1">D5</text>
<text x="210.8" y="186.3">MISO</text>
<text x="210.8" y="188.9">SCK</text>
<text x="314.8" y="190.2">D7</text>
<text x="314.8" y="187.6">D6</text>
<text x="364.5" y="192.7">LED(-)</text>
<text x="210.8" y="201.6">UP</text>
<text x="210.8" y="199">SET_TIME</text>
<text x="210.8" y="209.2">SDA</text>
<text x="210.8" y="206.7">SET_ALARM</text>
<text x="210.8" y="204.1">DOWN</text>
<text x="210.8" y="211.7">SCL</text>
<text x="210.8" y="214.3">RESET</text>
<text x="210.8" y="227">E</text>
<text x="210.8" y="224.4">RS</text>
<text x="210.8" y="229.5">D4</text>
<text x="210.8" y="232.1">D5</text>
<text x="83.8" y="238.4">MISO</text>
<text x="210.8" y="237.1">D7</text>
<text x="210.8" y="234.6">D6</text>
<text x="83.8" y="243.5">SCK</text>
<text x="83.8" y="241">MOSI</text>
<text x="83.8" y="246">RESET</text>
</g>
</svg>
